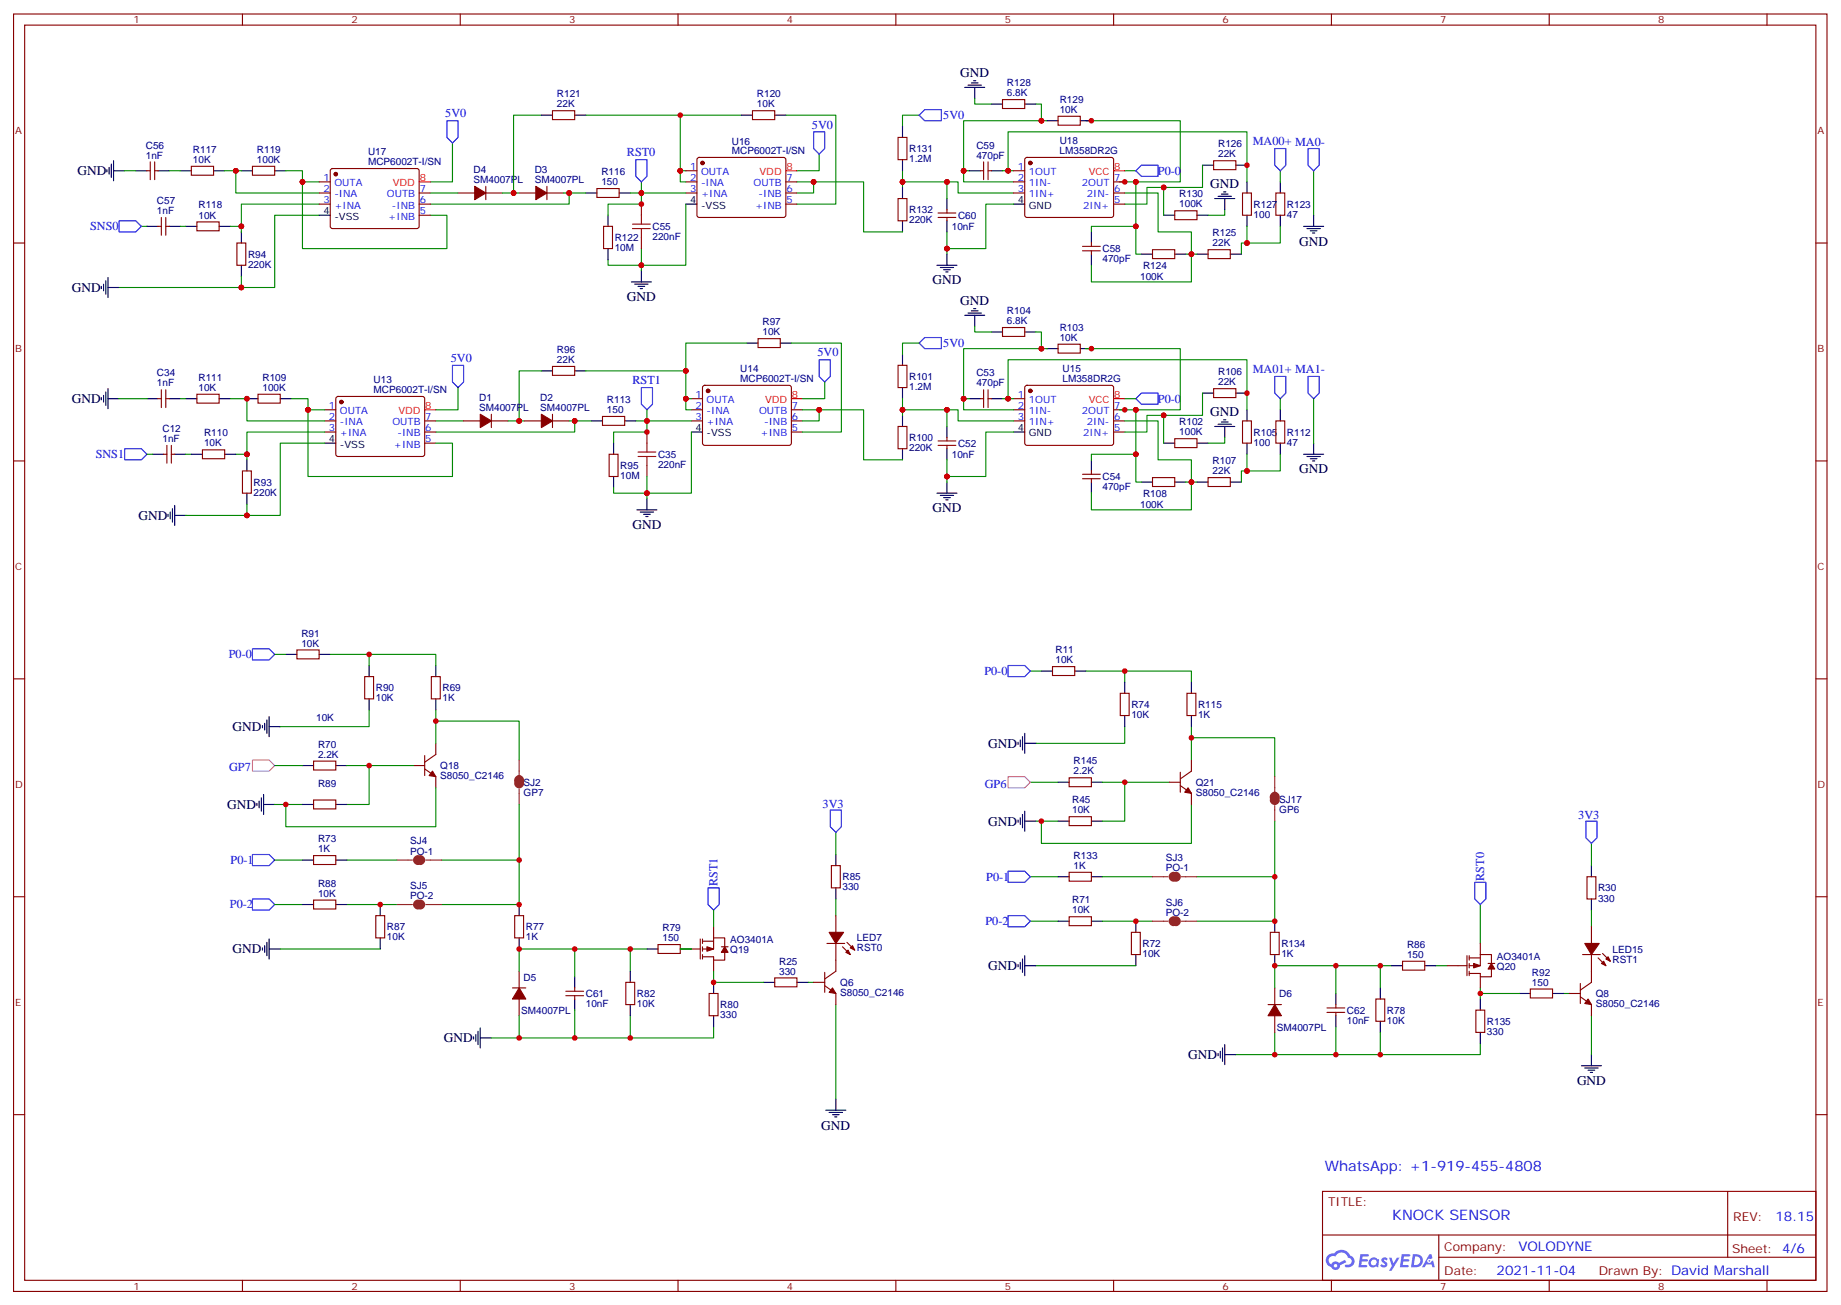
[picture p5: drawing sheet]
<svg xmlns="http://www.w3.org/2000/svg" width="584mm" height="414mm" viewBox="0 0 584 414" stroke-linecap="round" stroke-linejoin="round" font-family="sans-serif">
<g fill="none" stroke="#870000" stroke-width=".35">
<path d="M4.3 4.4h575.7v405.4h-575.7zM7.8 8h568.7v398.3h-568.7zM77 4.4v3.6M146.1 4.4v3.6M215.3 4.4v3.6M284.4 4.4v3.6M353.6 4.4v3.6M422.7 4.4v3.6M491.8 4.4v3.6M561 4.4v3.6M4.3 77.1h3.5M576.5 77.1h3.5"/>
<path d="M4.3 146.3h3.5M576.5 146.3h3.5M4.3 215.4h3.5M576.5 215.4h3.5M4.3 284.6h3.5M576.5 284.6h3.5M4.3 353.7h3.5M576.5 353.7h3.5M419.9 378h156.6v28.3h-156.6zM548.5 378.1v20.8M419.9 391.9h156.5M456.8 398.9h119.6"/>
<path d="M456.8 391.9v14.1M77 406.3v3.5M146.1 406.3v3.5M215.3 406.3v3.5M284.4 406.3v3.5M353.6 406.3v3.5M422.7 406.3v3.5M491.8 406.3v3.5M561 406.3v3.5"/>
</g>
<g fill="#5487ff">
<path d="M438.9 399.2a1.22 1.22 0 0 1 1.7 .3l-.4 .6a.47 .47 0 0 0-.4-.5 .47 .47 0 0 0-.5 .2l.2 .3a1.14 1.14 0 0 1 .8 1.7 1.14 1.14 0 0 1-1.9 0l-.2-.2 .4-.5 .8 .4a.29 .29 0 0 0 .3-.3 .29 .29 0 0 0-.3-.3 1.04 1.04 0 0 1-.5-1.7z"/>
<path d="M431.9 398h2.3l.4 .1-.2 .6h-1.8l-.1 .9h1.5l.3 .3-.4 .4h-1.5l-.2 1.1h1.7l.2 .4-.2 .3h-2.6z"/>
<path d="M445 398l2.7 .1-.1 .6h-1.9l-.1 .9h1.5l.4 .3-.4 .4h-1.6l-.2 1.1h1.8l.2 .4-.2 .3h-2.7z"/>
<path d="M453.8 398h.7l.3 1.2-.6 .3a.69 .69 0 0 0-1 .3 .69 .69 0 0 0 .4 1 .69 .69 0 0 0 .9-.6l.5-.3 .5 2.2h-.7l-.3-.9h-1.7l-.5 .9h-.9z"/>
<path d="M441 399h.8l.6 1.9 1.1-1.9h.8l-2.5 4.2h-.8l.9-1.5z"/>
<path d="M448.6 398l-.6 4.1h1.3a2.11 2.11 0 0 0 2.5-2.1 2.11 2.11 0 0 0-2.6-2zM449.3 398.7a1.43 1.43 0 0 1 1.6 1.6 1.43 1.43 0 0 1-2 1.1z"/>
<path d="M434.9 399.6a1.54 1.54 0 0 0-.1 2.1 1.54 1.54 0 0 0 2.1 .2l.7 .2 .2-2.3-.5-.3a1.49 1.49 0 0 0-2.4 .1zM435.1 400.6a.95 .95 0 0 1 1.9 0 .95 .95 0 0 1-1.9 0z"/>
<path d="M421.6 398.3a2.18 2.18 0 0 0 1 3.8 1.44 1.44 0 0 0 1.7 .9 1.44 1.44 0 0 0 1.1-1.5l2-1-.4-.7-1.9 .9a1.47 1.47 0 0 0-2.4 .5 1.39 1.39 0 0 1-.7-2 1.39 1.39 0 0 1 2-.5 2.12 2.12 0 0 1 2.2-1.3 2.12 2.12 0 0 1 1.8 1.7 1.14 1.14 0 0 1 1.1 1.4 1.14 1.14 0 0 1-1.6 .8 .43 .43 0 0 0-.5 .3 .43 .43 0 0 0 .4 .5 1.98 1.98 0 0 0 2.5-1.2 1.98 1.98 0 0 0-1.3-2.5 3.1 3.1 0 0 0-5.2-.7l-.9 .1zM423.5 401.6a.54 .54 0 0 1 1 0 .54 .54 0 0 1-1 0z"/>
<circle cx="453.8" cy="400.1" r=".26"/>
</g>
<g fill="none" stroke="#000" stroke-width=".35">
<path d="M171.9 36.5h3.5M182.5 36.5h3.5M235.4 36.5h3.5M246 36.5h3.5M306.3 27.7h6.3M307.3 27h4.3M308.4 26.3h2.1M309.1 25.6h.7M309.5 27.7v3.6M314.7 33h3.6M325.3 33h3.6M332.4 38.3h3.5"/>
<path d="M343 38.3h3.5M33.9 53.8v.7M34.6 53.1v2.1M35.3 52.1v4.2M36.1 54.2h3.5M36.1 51v6.4M43.1 54.2h3.5M50.2 54.2h3.5M57.2 54.2h3.5M67.8 54.2h3.5M76.6 54.2h3.6M87.2 54.2h3.5"/>
<path d="M286.5 40.1v3.5M286.5 50.7v3.5M286.5 59.5v3.5M307.7 54.2h3.5M314.7 54.2h3.6M381.8 52.4h3.5M392.4 52.4h3.5M395.9 57.7v3.5M406.5 57.7v3.5M46.6 71.8h3.6M53.7 71.8h3.5M59 71.8h3.5"/>
<path d="M69.6 71.8h3.5M76.6 73.6v3.5M101.3 68.3h3.5M186 61.2h3.5M193 68.3v3.5M193 78.9v3.5M196.6 61.2h3.5M217.7 64.8h3.6M286.5 70.1v3.5M300.6 63v3.5M300.6 70.1v3.5M321.8 64.8h3.5"/>
<path d="M346.5 73.6v3.5M369.4 68.3h3.6M380 68.3h3.5M385.7 63h6.3M386.7 62.3h4.2M387.8 61.6h2.1M388.5 60.9h.7M388.8 63v3.5M395.9 68.3v3.5M406.5 68.3v3.5M413.9 71.8h6.3M414.9 72.5h4.3"/>
<path d="M416 73.2h2.1M416.7 73.9h.7M417.1 68.3v3.5M32.2 90.9v.7M32.9 90.2v2.1M33.6 89.1v4.2M34.3 88.1v6.3M34.3 91.2h3.5M76.6 84.2v3.5M200.4 89.5h6.4M201.5 90.2h4.2M202.6 90.9h2.1"/>
<path d="M203.3 91.6h.7M203.6 85.9v3.6M297.5 84.2h6.3M298.5 84.9h4.3M299.6 85.6h2.1M300.3 86.3h.7M300.6 80.6v3.6M307.3 99.3h4.3M308.4 98.6h2.1M309.1 97.9h.7M346.5 80.6v3.6M362.4 80.6h3.5"/>
<path d="M373 80.6h3.5M380 80.6h3.5M390.6 80.6h3.5M171.9 117.7h3.5M182.5 117.7h3.5M237.1 108.9h3.6M247.7 108.9h3.5M286.5 112.4v3.5M306.3 100h6.3M309.5 100v3.6M314.7 105.3h3.6M325.3 105.3h3.6"/>
<path d="M332.4 110.6h3.5M343 110.6h3.5M32.2 126.2v.7M32.9 125.4v2.2M33.6 124.4v4.2M34.3 126.5h3.5M34.3 123.3v6.4M46.6 126.5h3.6M53.7 126.5h3.5M59 126.5h3.5M69.6 126.5h3.5M78.4 126.5h3.5"/>
<path d="M89 126.5h3.5M187.7 133.6h3.6M198.3 133.6h3.6M219.5 137.1h3.5M286.5 123v3.5M286.5 131.8v3.5M300.6 135.3v3.6M307.7 126.5h3.5M314.7 126.5h3.6M321.8 137.1h3.5M381.8 124.7h3.5M385.7 135.3h6.3"/>
<path d="M386.7 134.6h4.2M387.8 133.9h2.1M388.5 133.2h.7M388.8 135.3v3.6M392.4 124.7h3.5M395.9 130v3.6M406.5 130v3.6M48.4 144.1h3.5M55.5 144.1h3.5M60.7 144.1h3.6M71.3 144.1h3.6M78.4 145.9v3.5"/>
<path d="M78.4 156.5v3.5M103.1 140.6h3.5M194.8 140.6v3.5M194.8 151.2v3.5M205.4 158.3v3.5M286.5 142.4v3.5M297.5 156.5h6.3M298.5 157.2h4.3M299.6 157.9h2.1M300.3 158.6h.7M300.6 142.4v3.5M300.6 153v3.5"/>
<path d="M346.5 145.9v3.5M346.5 153v3.5M362.4 153h3.5M369.4 140.6h3.6M373 153h3.5M380 140.6h3.5M380 153h3.5M390.6 153h3.5M395.9 140.6v3.5M406.5 140.6v3.5M413.9 144.1h6.3M414.9 144.9h4.3"/>
<path d="M416 145.6h2.1M416.7 146.3h.7M417.1 140.6v3.5M53.3 163.2v.7M54 162.5v2.1M54.8 161.4v4.3M55.5 163.5h3.5M55.5 160.4v6.3M202.2 161.8h6.4M203.3 162.5h4.2M204.3 163.2h2.1M205 163.9h.7"/>
<path d="M90.7 207.6h3.6M101.3 207.6h3.5M117.2 211.2v3.5M138.4 211.2v3.5M330.6 212.9h3.6M341.2 212.9h3.5M357.1 216.5v3.5M378.2 216.5v3.5M83.3 230.2v.7M84 229.5v2.1M84.7 228.5v4.2M85.4 230.6h3.6"/>
<path d="M85.4 227.4v6.4M117.2 221.8v3.5M138.4 221.8v3.5M323.2 235.5v.7M323.9 234.8v2.1M324.6 233.8v4.2M325.3 232.7v6.3M325.3 235.9h3.6M357.1 227v3.6M378.2 227v3.6M81.6 254.9v.7M82.3 254.2v2.1"/>
<path d="M83 253.2v4.2M83.7 255.3h3.5M83.7 252.1v6.3M96 242.9h3.6M96 255.3h3.6M106.6 242.9h3.5M106.6 255.3h3.5M323.9 259.5v2.1M324.6 258.4v4.3M325.3 257.4v6.3M335.9 248.2h3.5M346.5 248.2h3.5"/>
<path d="M96 272.9h3.6M106.6 272.9h3.5M265.4 271.1v3.6M323.2 260.2v.7M325.3 260.6h3.6M335.9 260.6h3.5M335.9 278.2h3.5M346.5 260.6h3.5M346.5 278.2h3.5M505.2 274.7v3.5M84.7 299v4.2M85.4 298v6.3"/>
<path d="M96 287h3.6M106.6 287h3.5M120.7 287v3.5M120.7 297.6v3.5M164.8 287v3.5M164.8 297.6v3.5M265.4 281.7v3.6M335.9 292.3h3.5M346.5 292.3h3.5M360.6 292.3v3.5M404.7 292.3v3.5M505.2 285.3v3.5"/>
<path d="M83.3 300.8v.7M84 300.1v2.1M85.4 301.1h3.6M182.5 310v3.5M182.5 317v3.5M200.1 308.2v3.5M200.1 318.8v3.5M205.4 301.1h3.5M216 301.1h3.5M226.6 311.7v3.5M242.4 311.7h3.6M253 311.7h3.5"/>
<path d="M323.2 306.1v.7M323.9 305.4v2.1M324.6 304.3v4.2M325.3 306.4h3.6M325.3 303.2v6.4M360.6 302.9v3.5M404.7 302.9v3.5M424.1 315.2v3.6M438.2 313.5v3.5M441.7 306.4h3.6M452.3 306.4h3.6M470 317v3.5"/>
<path d="M482.3 315.2h3.5M492.9 315.2h3.5M150.4 329v.7M151.1 328.3v2.1M151.8 327.2v4.3M152.5 329.4h3.5M152.5 326.2v6.3M226.6 322.3v3.5M386.7 334.3v.7M387.4 333.6v2.1M388.1 332.5v4.3M388.8 331.5v6.3"/>
<path d="M388.8 334.6h3.6M424.1 322.3v3.5M438.2 324.1v3.5M470 327.6v3.5M502.1 338.2h6.3M503.1 338.9h4.3M504.2 339.6h2.1M505.2 334.6v3.6M262.2 352.3h6.3M263.2 353h4.3M264.3 353.7h2.1M265 354.4h.7"/>
<path d="M265.4 348.8v3.5M504.9 340.3h.7"/>
</g>
<g fill="none" stroke="#870000" stroke-width=".35">
<path d="M175.4 35.1h7.1v2.9h-7.1zM238.9 35.1h7.1v2.9h-7.1zM318.3 31.6h7v2.8h-7zM335.9 36.9h7.1v2.8h-7.1zM46.6 54.2h1.1M47.7 51.4v5.6M49.1 54.2h1.1M49.1 51.4v5.6M60.7 52.8h7.1v2.8h-7.1zM80.2 52.8h7v2.8h-7zM101.3 57.7h3.5M105.1 53.7l.5-.2h27l.5 .7-.1 17.9-.6 .4h-27.1l-.5-.7v-17.6z"/>
<path d="M154.2 59.1v4.3M173.6 59.1v4.3M189.5 59.8h7.1v2.9h-7.1zM217.7 54.2h3.6M217.7 57.7h3.6M221.5 50.2l.5-.2h27.1l.4 .7-.1 17.9-.6 .4-27.1-.1-.4-.6v-17.6zM249.5 57.7h3.5M285.1 43.6h2.8v7.1h-2.8zM311.2 54.2h1.1M312.3 51.4v5.6M313.7 51.4v5.6M313.7 54.2h1"/>
<path d="M321.8 54.2h3.5M321.8 57.7h3.5M325.6 50.2l.4-.2h27.1l.5 .7-.1 17.9-.7 .4-27-.1-.5-.6v-17.6zM353.6 57.7h3.5M385.3 51h7.1v2.8h-7.1zM50.2 71.8h1M51.2 69v5.6M52.6 69v5.6M52.6 71.8h1.1M62.5 70.4h7.1v2.8h-7.1zM75.2 77.1h2.8v7.1h-2.8zM101.3 61.2h3.5"/>
<path d="M101.3 64.8h3.5M133.1 61.2h3.5M133.1 64.8h3.5M133.1 68.3h3.5M145.4 61.2h5.3M154.2 61.2h5.3M164.8 61.2h5.3M173.6 61.2h5.3M191.6 71.8h2.9v7.1h-2.9zM203.6 64.8v3.5M203.6 75.4v3.5M217.7 61.2h3.6"/>
<path d="M249.5 61.2h3.5M249.5 64.8h3.5M285.1 63h2.8v7.1h-2.8zM297.8 69h5.7M297.8 67.6h5.7M300.6 66.5v1.1M300.6 69v1.1M321.8 61.2h3.5M343.7 79.6h5.6M343.7 78.2h5.6M346.5 77.1v1.1M346.5 79.6v1"/>
<path d="M353.6 61.2h3.5M353.6 64.8h3.5M365.9 79.2h7.1v2.9h-7.1zM373 66.9h7v2.8h-7zM383.5 79.2h7.1v2.9h-7.1zM394.5 61.2h2.8v7.1h-2.8zM405.1 61.2h2.8v7.1h-2.8zM175.4 116.3h7.1v2.8h-7.1zM240.7 107.5h7v2.8h-7zM285.1 115.9h2.8v7.1h-2.8zM318.3 103.9h7v2.9h-7zM335.9 109.2h7.1v2.8h-7.1z"/>
<path d="M50.2 126.5h1M51.2 123.7v5.6M52.6 123.7v5.6M52.6 126.5h1.1M62.5 125.1h7.1v2.8h-7.1zM81.9 125.1h7.1v2.8h-7.1zM103.1 130h3.5M103.1 133.6h3.5M103.1 137.1h3.5M106.8 126l.5-.2 27.1 .1 .4 .6v17.9l-.7 .5-27.1-.1-.4-.7v-17.6zM134.8 133.6h3.6M134.8 137.1h3.6"/>
<path d="M147.2 133.6h5.3M156 133.6h5.3M156 131.4v4.3M166.6 133.6h5.3M175.4 133.6h5.3M175.4 131.4v4.3M191.3 132.2h7v2.8h-7zM205.4 137.1v3.5M219.5 126.5h3.5M219.5 130h3.5M219.5 133.6h3.5M223.3 122.5l.4-.2h27.1l.4 .7v17.9l-.7 .4h-27l-.5-.7v-17.6z"/>
<path d="M251.2 130h3.6M251.2 133.6h3.6M251.2 137.1h3.6M285.1 135.3h2.8v7.1h-2.8zM297.8 139.9h5.7M300.6 138.9v1M311.2 126.5h1.1M312.3 123.7v5.6M313.7 126.5h1M313.7 123.7v5.6M321.8 126.5h3.5M321.8 130h3.5"/>
<path d="M321.8 133.6h3.5M325.6 122.5l.4-.2h27.1l.5 .7-.1 17.9-.7 .4h-27l-.5-.7v-17.6zM353.6 130h3.5M353.6 133.6h3.5M353.6 137.1h3.5M373 139.2h7v2.8h-7zM385.3 123.3h7.1v2.9h-7.1zM394.5 133.6h2.8v7h-2.8zM405.1 133.6h2.8v7h-2.8zM51.9 144.1h1.1M53 141.3v5.7M54.4 141.3v5.7"/>
<path d="M54.4 144.1h1.1M64.3 142.7h7v2.9h-7zM77 149.4h2.8v7.1h-2.8zM134.8 140.6h3.6M193.4 144.1h2.8v7.1h-2.8zM205.4 147.7v3.5M297.8 141.3h5.7M300.6 141.3v1.1M343.7 151.9h5.6M343.7 150.5h5.6M346.5 149.4v1.1M346.5 151.9v1.1"/>
<path d="M365.9 151.6h7.1v2.8h-7.1zM383.5 151.6h7.1v2.8h-7.1zM94.3 206.2h7v2.9h-7zM115.8 214.7h2.8v7.1h-2.8zM136.9 214.7h2.9v7.1h-2.9zM334.2 211.5h7v2.8h-7zM355.7 220h2.8v7h-2.8zM376.8 220h2.9v7h-2.9zM134.8 239.7v6.4M138.4 235.9v3.5l-3.6 2.5M99.6 241.5h7v2.8h-7zM99.6 253.9h7v2.8h-7z"/>
<path d="M131.3 242.9h3.5M134.8 244l3.6 2.5v3.5M339.4 246.8h7.1v2.8h-7.1zM339.4 259.2h7.1v2.8h-7.1zM371.2 248.2h3.5M374.7 249.3l3.5 2.4v3.6M374.7 245v6.4M378.2 241.2v3.5l-3.5 2.5M99.6 271.5h7v2.8h-7zM263.9 274.7h2.9v7h-2.9zM339.4 276.8h7.1v2.8h-7.1zM503.8 278.2h2.9v7.1h-2.9z"/>
<path d="M99.6 285.6h7v2.8h-7zM119.3 290.5h2.8v7.1h-2.8zM163.4 290.5h2.8v7.1h-2.8zM208.9 299.7h7.1v2.8h-7.1zM222.3 298v6.3M223 298.7h3.6M223 298v1.4M226.6 297.6h3.5v2.8M226.6 297.6v3.5h-3.6M226.6 294.1v3.5M262.5 299.4h5.7M265.4 290.5v5.3"/>
<path d="M265.4 299.4v8.8l-3.6 2.5M268.9 299l2.5 2.5M339.4 290.9h7.1v2.8h-7.1zM359.2 295.8h2.8v7.1h-2.8zM403.3 295.8h2.8v7.1h-2.8zM470 299.4v3.5M505.2 294.1v5.3M162.7 313.5h4.2M164.8 308.2v5.3M164.8 317v5.3M179.6 315.9h5.7M179.6 314.5h5.7"/>
<path d="M182.5 313.5v1M182.5 315.9v1.1M198.7 311.7h2.8v7.1h-2.8zM216 301.1h6.3M223 300.4v1.4M223 302.9v1.4M225.1 315.2h2.9v7.1h-2.9zM226.6 304.7v3.5M229 300.4h2.1M230.1 302.2v2.5h-3.5v-1.1h-3.6M246 310.3h7v2.8h-7zM258.3 311.7h3.5"/>
<path d="M261.8 312.8l3.6 2.4v3.6M261.8 308.5v6.4M267.5 300.4l2.4 2.5M402.6 318.8h4.2M404.7 313.5v5.3M421.3 319.8h5.6M424.1 318.8v1M436.8 317h2.8v7.1h-2.8zM445.3 305h7v2.8h-7zM459.4 306.4h6.3M465.7 303.2v6.4M466.4 304h3.6"/>
<path d="M466.4 303.2v1.5M466.4 305.7v1.4M466.4 308.2v1.4M470 302.9h3.5v2.8M470 302.9v3.5h-3.6M470 310v3.5M472.4 305.7h2.2M473.5 307.5v2.5h-3.5v-1.1h-3.6M485.8 313.8h7.1v2.9h-7.1zM498.2 315.2h3.5M501.7 316.3l3.5 2.5v3.5M501.7 312.1v6.3"/>
<path d="M502.4 302.9h5.7M505.2 302.9v8.8l-3.5 2.5M507.4 304l2.4 2.4M508.8 302.5l2.4 2.5M404.7 322.3v5.3M421.3 321.2h5.6M424.1 321.2v1.1M468.6 320.5h2.8v7.1h-2.8z"/>
</g>
<g fill="none" stroke="#008700" stroke-width=".35">
<path d="M171.9 36.5h-8.8v24.7M186 36.5h30v17.7M216 36.5h19.4M249.5 36.5h15.9v28.3h-12.4M291.8 36.5h-5.3v3.6M309.5 31.3v1.7h5.2M328.9 33h1.7v5.3h1.8M330.6 38.3h-24.7v15.9M344.7 38.3h30v19.4h-19.4M39.6 54.2h3.5M53.7 54.2h3.5M71.3 54.2h5.3"/>
<path d="M74.9 54.2v7h26.4M90.7 54.2h5.3v3.5h5.3M96 57.7v21.2h45.9v-10.6h-5.3M143.7 45.4v12.3h-7.1M203.6 57.7v3.5h14.1M217.7 54.2h-1.7v3.5h1.7M253 57.7h5.3v3.5h-5.3M258.3 57.7h15.9v15.9h12.3M260.1 48.9v5.3h-7.1M286.5 57.7h14.1v5.3M286.5 54.2v5.3M300.6 57.7h3.6v3.5h17.6"/>
<path d="M307.7 54.2h-1.8v3.5h15.9M318.3 54.2h3.5M320 54.2v-12.4h75.9v15.9M357.1 54.2h3.5M360.6 57.7v22.9h1.8M369.4 59.5h-5.3v5.3h-7M381.8 52.4v7.1h-12.4v8.8M406.5 54.2v3.5M417.1 54.2v14.1M44.9 71.8h1.7M57.2 71.8h1.8M73.1 71.8h3.5v1.8"/>
<path d="M101.3 68.3h-14.1v22.9h-10.6M101.3 64.8h-24.7v7M136.6 61.2h8.8M159.5 61.2h5.3M178.9 61.2h7.1M180.7 61.2v3.6h-44.1M200.1 61.2h3.5v3.6h-10.6v3.5M203.6 78.9v7M217.7 64.8v19.4h-24.7v-1.8M300.6 73.6v7M321.8 64.8h-8.8v14.1h-12.4M357.1 61.2h10.6v12.4h10.5v15.9h-31.7v-5.3"/>
<path d="M360.6 71.8h-14.1v1.8M388.8 66.5v1.8h-5.3M395.9 77.1h-1.8v3.5M395.9 71.8v5.3h10.6v-5.3M76.6 87.7v3.5h-38.8M376.5 80.6h3.5M171.9 117.7h-7.1v15.9M186 117.7h31.7v8.8M237.1 108.9h-19.4v8.8M251.2 108.9h15.9v28.2h-12.3M291.8 108.9h-5.3v3.5M309.5 103.6v1.7h5.2"/>
<path d="M328.9 105.3h1.7v5.3h1.8M330.6 110.6h-24.7v15.9M344.7 110.6h30v19.4h-19.4M37.8 126.5h8.8M57.2 126.5h1.8M73.1 126.5h5.3v7.1h24.7M92.5 126.5h5.3v3.5h5.3M97.8 130v21.2h45.9v-10.6h-5.3M103.1 137.1h-24.7v7M138.4 133.6h8.8M145.4 123v7h-7M161.3 133.6h5.3"/>
<path d="M180.7 133.6h7M182.5 133.6v3.5h-44.1M201.9 133.6h3.5v3.5h-10.6v3.5M205.4 130v3.6h14.1M219.5 137.1v19.4h-24.7v-1.8M219.5 126.5h-1.8v3.5h1.8M254.8 130h5.3v3.6h-5.3M260.1 130h14.1v15.9h12.3M261.8 121.2v5.3h-7M286.5 130h14.1v5.3M286.5 126.5v5.3M300.6 130h3.6v3.6h17.6"/>
<path d="M307.7 126.5h-1.8v3.5h15.9M318.3 126.5h3.5M320 126.5v-12.3h75.9v15.8M321.8 137.1h-8.8v14.1h-12.4M357.1 133.6h10.6v12.3h10.5v15.9h-31.7v-5.3M357.1 126.5h3.5M360.6 130v23h1.8M369.4 131.8h-5.3v5.3h-7M381.8 124.7v7.1h-12.4v8.8M388.8 138.9v1.7h-5.3M406.5 126.5v3.5M417.1 126.5v14.1"/>
<path d="M46.6 144.1h1.8M59 144.1h1.7M74.9 144.1h3.5v1.8M103.1 140.6h-14.1v22.9h-10.6M205.4 151.2v7.1M300.6 145.9v7.1M360.6 144.1h-14.1v1.8M376.5 153h3.5M395.9 144.1v5.3h10.6v-5.3M395.9 149.4h-1.8v3.6M78.4 160v3.5h-19.4M87.2 207.6h3.5"/>
<path d="M104.8 207.6h33.6v3.6M117.2 207.6v3.6M327.1 212.9h3.5M344.7 212.9h33.5v3.6M357.1 212.9v3.6M117.2 225.3v5.3h-28.2M138.4 228.8h26.4v12.4M138.4 225.3v10.6M357.1 230.6v5.3h-28.2M378.2 234.1h26.5v12.4M378.2 230.6v10.6M87.2 242.9h8.8"/>
<path d="M87.2 255.3h8.8M110.1 242.9h21.2M117.2 242.9v12.4h-7.1M138.4 250v12.3h-47.7v-7M164.8 255.3v17.6h-24.7M327.1 248.2h8.8M350 248.2h21.2M357.1 248.2v12.4h-7.1M378.2 255.3v12.3h-47.6v-7M87.2 272.9h8.8M110.1 272.9h15.9M164.8 272.9v14.1h-24.7"/>
<path d="M265.4 264.1v7M327.1 278.2h8.8M328.9 260.6h7M350 278.2h15.9M404.7 278.2v14.1h-24.7M404.7 260.6v17.6h-24.7M505.2 267.6v7.1M87.2 287h8.8M110.1 287h15.9M226.6 288.8v5.3M265.4 285.3v5.2M327.1 292.3h8.8"/>
<path d="M350 292.3h15.9M470 287v12.4M505.2 288.8v5.3M89 301.1h31.7M182.5 301.1v8.9M200.1 301.1v7.1M205.4 301.1h-40.6v7.1M216 301.1h3.5M226.6 308.2v3.5h15.8M256.5 311.7h1.8M265.4 318.8v30M328.9 306.4h31.7"/>
<path d="M424.1 306.4v8.8M438.2 306.4v7.1M441.7 306.4h-37v7.1M455.9 306.4h3.5M470 313.5v3.5M470 315.2h12.3M496.4 315.2h1.8M164.8 322.3v7.1M182.5 320.5v8.9M200.1 322.3v7.1M226.6 325.8v3.6h-70.6M404.7 327.6v7"/>
<path d="M424.1 325.8v8.8M438.2 327.6v7M470 331.1v3.5h-77.6M505.2 322.3v12.3"/>
</g>
<g fill="none" stroke="#00f" stroke-width=".35">
<path d="M141.9 38.3h3.5v5.3l-1.7 1.8-1.8-1.8zM291.8 36.5l1.8-1.7h5.3v3.5h-5.3zM201.9 50.7h3.5v5.3l-1.8 1.7-1.7-1.7zM258.3 41.8h3.5v5.3l-1.7 1.8-1.8-1.8zM360.6 54.2l1.8-1.8h5.3v3.6h-5.3zM404.7 47.1h3.5v5.3l-1.7 1.8-1.8-1.8zM415.3 47.1h3.5v5.3l-1.7 1.8-1.8-1.8zM37.8 70.1h5.3l1.8 1.7-1.8 1.8h-5.3zM143.7 115.9h3.5v5.3l-1.8 1.8-1.7-1.8zM260.1 114.2h3.5v5.3l-1.8 1.7-1.7-1.7zM291.8 108.9l1.8-1.8h5.3v3.5h-5.3zM404.7 119.5h3.5v5.2l-1.7 1.8-1.8-1.8z"/>
<path d="M415.3 119.5h3.5v5.2l-1.7 1.8-1.8-1.8zM203.6 123h3.6v5.3l-1.8 1.7-1.8-1.7zM362.4 124.7h5.3v3.6h-5.3l-1.8-1.8zM39.6 142.4h5.3l1.7 1.7-1.7 1.8h-5.3zM80.2 205.9h5.2l1.8 1.7-1.8 1.8h-5.2zM320 211.2h5.3l1.8 1.7-1.8 1.8h-5.3zM263.6 257h3.5v5.3l-1.7 1.8-1.8-1.8zM80.2 271.1h5.2l1.8 1.8-1.8 1.8h-5.2zM320 276.4h5.3l1.8 1.8-1.8 1.8h-5.3zM468.2 280h3.5v5.3l-1.7 1.7-1.8-1.7zM503.5 260.6h3.5v5.3l-1.8 1.7-1.7-1.7zM80.2 285.3h5.2l1.8 1.7-1.8 1.8h-5.2z"/>
<path d="M224.8 281.7h3.5v5.3l-1.7 1.8-1.8-1.8zM320 290.5h5.3l1.8 1.8-1.8 1.8h-5.3z"/>
</g>
<g fill="#870000" stroke="#870000" stroke-width=".35">
<path d="M152.5 131.4l3.5 2.2-3.5 2.1z"/>
<path d="M171.9 131.4l3.5 2.2-3.5 2.1z"/>
<path d="M170.1 59.1l3.5 2.1-3.5 2.2z"/>
<path d="M150.7 59.1l3.5 2.1-3.5 2.2z"/>
<path d="M137.3 244.7l1.1 1.8-2.2-.4z"/>
<path d="M164.8 313.5l2.1 3.5h-4.2z"/>
<path d="M224.4 300.4l2.2 .7-2.2 .7z"/>
<path d="M230.1 300.4l1 1.8h-2.1z"/>
<path d="M467.9 305.7l2.1 .7-2.1 .7z"/>
<path d="M473.5 305.7l1.1 1.8h-2.2z"/>
<path d="M404.7 318.8l2.1 3.5h-4.2z"/>
<path d="M377.2 250l1 1.7-2.1-.3z"/>
<path d="M508.4 305.7l.7-.7 .7 1.4z"/>
<path d="M509.8 304.3l.7-.7 .7 1.4z"/>
<path d="M503.1 299.4h4.6l-2.5 3.5z"/>
<path d="M504.2 317l1 1.8-2.1-.4z"/>
<path d="M268.5 302.2l.7-.7 .7 1.4z"/>
<path d="M269.9 300.8l.8-.7 .7 1.4z"/>
<path d="M263.2 295.8h4.6l-2.4 3.6z"/>
<path d="M264.3 313.5l1.1 1.7-2.2-.3z"/>
<circle cx="108.4" cy="127.6" r=".53"/>
<circle cx="224.8" cy="124" r=".53"/>
<circle cx="327.1" cy="124" r=".53"/>
<circle cx="223" cy="51.7" r=".53"/>
<circle cx="106.6" cy="55.2" r=".53"/>
<circle cx="327.1" cy="51.7" r=".53"/>
</g>
<path d="M133.1 57.7h3.5M249.5 54.2h3.5M353.6 54.2h3.5M134.8 130h3.6M251.2 126.5h3.6M353.6 126.5h3.5" fill="none" stroke="#f00" stroke-width=".35"/>
<path d="M200.8 72.5h5.6M200.8 71.1h5.6M203.6 68.3v2.8M203.6 72.5v2.9M202.6 144.9h5.6M202.6 143.4h5.6M205.4 140.6v2.8M205.4 144.9v2.8" fill="none" stroke="#a10000" stroke-width=".35"/>
<path d="M80.2 241.2h5.2l1.8 1.7-1.8 1.8h-5.2zM320 246.5h5.3l1.8 1.7-1.8 1.8h-5.3z" fill="none" stroke="#f0f" stroke-width=".35"/>
<path d="M164.1 247.9a.76 .76 0 0 1 .7-1.1 .76 .76 0 0 1 .7 1.1M164.1 248.6a.71 .71 0 0 0 .7 .7 .71 .71 0 0 0 .7-.7M404 253.2a.76 .76 0 0 1 .7-1.1 .76 .76 0 0 1 .7 1.1M404 253.9a.71 .71 0 0 0 .7 .7 .71 .71 0 0 0 .7-.7M132.7 272.2a.71 .71 0 0 0-.7 .7 .71 .71 0 0 0 .7 .7M133.4 272.2a.71 .71 0 0 1 .7 .7 .71 .71 0 0 1-.7 .7M372.6 277.5a.71 .71 0 0 0-.7 .7 .71 .71 0 0 0 .7 .7M373.3 277.5a.71 .71 0 0 1 .7 .7 .71 .71 0 0 1-.7 .7M132.7 286.3a.71 .71 0 0 0-.7 .7 .71 .71 0 0 0 .7 .7M133.4 286.3a.71 .71 0 0 1 .7 .7 .71 .71 0 0 1-.7 .7M372.6 291.6a.71 .71 0 0 0-.7 .7 .71 .71 0 0 0 .7 .7M373.3 291.6a.71 .71 0 0 1 .7 .7 .71 .71 0 0 1-.7 .7" fill="none" stroke="#8c2424" stroke-width="1.8"/>
<g fill="none" stroke="#8c2424" stroke-width=".35">
<path d="M164.8 241.2v4.9M164.8 246.8v2.5M164.8 250.3v5M404.7 246.5v4.9M404.7 252.1v2.5M404.7 255.6v5M126 272.9h5M135.2 272.9h4.9M365.9 278.2h4.9M375.1 278.2h4.9M126 287h5M135.2 287h4.9"/>
<path d="M365.9 292.3h4.9M375.1 292.3h4.9"/>
</g>
<g fill="#c00">
<circle cx="258.3" cy="57.7" r=".88"/>
<circle cx="260.1" cy="130" r=".88"/>
<circle cx="360.6" cy="71.8" r=".88"/>
<circle cx="369.4" cy="59.5" r=".88"/>
<circle cx="360.6" cy="57.7" r=".88"/>
<circle cx="330.6" cy="38.3" r=".88"/>
<circle cx="305.9" cy="54.2" r=".88"/>
<circle cx="286.5" cy="57.7" r=".88"/>
<circle cx="300.6" cy="57.7" r=".88"/>
<circle cx="300.6" cy="78.9" r=".88"/>
<circle cx="395.9" cy="77.1" r=".88"/>
<circle cx="378.2" cy="80.6" r=".88"/>
<circle cx="320" cy="54.2" r=".88"/>
<circle cx="216" cy="54.2" r=".88"/>
<circle cx="203.6" cy="84.2" r=".88"/>
<circle cx="76.6" cy="71.8" r=".88"/>
<circle cx="74.9" cy="54.2" r=".88"/>
<circle cx="76.6" cy="91.2" r=".88"/>
<circle cx="96" cy="57.7" r=".88"/>
<circle cx="180.7" cy="61.2" r=".88"/>
<circle cx="203.6" cy="61.2" r=".88"/>
<circle cx="163.1" cy="61.2" r=".88"/>
<circle cx="320" cy="126.5" r=".88"/>
<circle cx="378.2" cy="153" r=".88"/>
<circle cx="395.9" cy="149.4" r=".88"/>
<circle cx="300.6" cy="151.2" r=".88"/>
<circle cx="300.6" cy="130" r=".88"/>
<circle cx="217.7" cy="117.7" r=".88"/>
<circle cx="164.8" cy="133.6" r=".88"/>
<circle cx="205.4" cy="133.6" r=".88"/>
<circle cx="182.5" cy="133.6" r=".88"/>
<circle cx="97.8" cy="130" r=".88"/>
<circle cx="78.4" cy="163.5" r=".88"/>
<circle cx="78.4" cy="126.5" r=".88"/>
<circle cx="78.4" cy="144.1" r=".88"/>
<circle cx="205.4" cy="156.5" r=".88"/>
<circle cx="217.7" cy="126.5" r=".88"/>
<circle cx="286.5" cy="130" r=".88"/>
<circle cx="305.9" cy="126.5" r=".88"/>
<circle cx="330.6" cy="110.6" r=".88"/>
<circle cx="360.6" cy="130" r=".88"/>
<circle cx="369.4" cy="131.8" r=".88"/>
<circle cx="360.6" cy="144.1" r=".88"/>
<circle cx="216" cy="36.5" r=".88"/>
<circle cx="346.5" cy="110.6" r=".88"/>
<circle cx="205.4" cy="137.1" r=".88"/>
<circle cx="395.9" cy="124.7" r=".88"/>
<circle cx="203.6" cy="64.8" r=".88"/>
<circle cx="395.9" cy="52.4" r=".88"/>
<circle cx="346.5" cy="38.3" r=".88"/>
<circle cx="117.2" cy="207.6" r=".88"/>
<circle cx="117.2" cy="242.9" r=".88"/>
<circle cx="90.7" cy="255.3" r=".88"/>
<circle cx="138.4" cy="228.8" r=".88"/>
<circle cx="164.8" cy="272.9" r=".88"/>
<circle cx="164.8" cy="329.4" r=".88"/>
<circle cx="182.5" cy="329.4" r=".88"/>
<circle cx="200.1" cy="329.4" r=".88"/>
<circle cx="182.5" cy="301.1" r=".88"/>
<circle cx="164.8" cy="301.1" r=".88"/>
<circle cx="200.1" cy="301.1" r=".88"/>
<circle cx="438.2" cy="306.4" r=".88"/>
<circle cx="404.7" cy="306.4" r=".88"/>
<circle cx="424.1" cy="306.4" r=".88"/>
<circle cx="404.7" cy="278.2" r=".88"/>
<circle cx="378.2" cy="234.1" r=".88"/>
<circle cx="330.6" cy="260.6" r=".88"/>
<circle cx="357.1" cy="248.2" r=".88"/>
<circle cx="357.1" cy="212.9" r=".88"/>
<circle cx="438.2" cy="334.6" r=".88"/>
<circle cx="424.1" cy="334.6" r=".88"/>
<circle cx="404.7" cy="334.6" r=".88"/>
<circle cx="404.7" cy="292.3" r=".88"/>
<circle cx="164.8" cy="287" r=".88"/>
<circle cx="360.6" cy="292.3" r=".88"/>
<circle cx="120.7" cy="287" r=".88"/>
<circle cx="357.1" cy="57.7" r=".88"/>
<circle cx="357.1" cy="130" r=".88"/>
<circle cx="226.6" cy="311.7" r=".88"/>
<circle cx="470" cy="315.2" r=".88"/>
</g>
<g font-size="4.6" fill="#00f">
<text x="420.6" y="371.7">WhatsApp: +1-919-455-4808</text>
<text x="442" y="387.1">KNOCK SENSOR</text>
</g>
<g font-size="4.2">
<text x="304.9" y="24.5">GND</text>
<text x="24.6" y="55.6">GND</text>
<text x="384.2" y="59.8">GND</text>
<text x="412.5" y="77.9">GND</text>
<text x="22.8" y="92.6">GND</text>
<text x="199" y="95.5">GND</text>
<text x="296.1" y="90.2">GND</text>
<text x="304.9" y="96.8">GND</text>
<text x="22.8" y="127.9">GND</text>
<text x="384.2" y="132.1">GND</text>
<text x="412.5" y="150.2">GND</text>
<text x="44" y="165">GND</text>
<text x="200.8" y="167.9">GND</text>
<text x="296.1" y="162.5">GND</text>
<text x="73.9" y="232">GND</text>
<text x="313.7" y="237.3">GND</text>
<text x="72.1" y="256.7">GND</text>
<text x="313.7" y="262">GND</text>
<text x="73.9" y="302.5">GND</text>
<text x="313.7" y="307.8">GND</text>
<text x="140.9" y="330.8">GND</text>
<text x="377.2" y="336.1">GND</text>
<text x="500.7" y="344.2">GND</text>
<text x="260.7" y="358.5">GND</text>
</g>
<g font-size="4.2" fill="#00f">
<text x="563.7" y="387.3">18.15</text>
<text x="482.1" y="396.9">VOLODYNE</text>
<text x="475.1" y="404.7">2021-11-04</text>
</g>
<g font-size="3.9" fill="#00f">
<text x="141.4" y="37.2">5V0</text>
<text x="257.8" y="40.8">5V0</text>
<text x="299.5" y="37.8">5V0</text>
<text x="397.7" y="46.2">MA00+ MA0-</text>
<text x="199" y="49.6">RST0</text>
<text x="367.6" y="55.4">P0-0</text>
<text x="28.6" y="73.1">SNS0</text>
<text x="259.5" y="113.1">5V0</text>
<text x="299.5" y="110.1">5V0</text>
<text x="143.1" y="114.9">5V0</text>
<text x="397.7" y="118.5">MA01+ MA1-</text>
<text x="200.8" y="121.9">RST1</text>
<text x="367.6" y="127.7">P0-0</text>
<text x="30.4" y="145.5">SNS1</text>
<text x="72.6" y="208.9">P0-0</text>
<text x="312.5" y="214.2">P0-0</text>
<text x="72.8" y="244.7">GP7</text>
<text x="312.6" y="250">GP6</text>
<text x="261.2" y="256.5">3V3</text>
<text x="501.1" y="259.9">3V3</text>
<text x="73.2" y="274.1">P0-1</text>
<text x="227.8" y="281.2" transform="rotate(-90 227.8 281.2)">RST1</text>
<text x="313.1" y="279.4">P0-1</text>
<text x="471.2" y="279.4" transform="rotate(-90 471.2 279.4)">RST0</text>
<text x="73" y="288.3">P0-2</text>
<text x="312.9" y="293.5">P0-2</text>
</g>
<g font-size="3.9" fill="#800">
<text x="421.6" y="382.6">TITLE:</text>
<text x="550.3" y="387.3">REV:</text>
<text x="458.5" y="396.8">Company:</text>
<text x="549.9" y="397.4">Sheet: 4/6</text>
<text x="458.5" y="404.5">Date:</text>
<text x="507.6" y="404.6">Drawn By: David Marshall</text>
</g>
<g font-size="3.2" fill="#800">
<text x="42.4" y="7.4">1</text>
<text x="111.5" y="7.4">2</text>
<text x="180.7" y="7.4">3</text>
<text x="249.8" y="7.4">4</text>
<text x="319" y="7.4">5</text>
<text x="388.1" y="7.4">6</text>
<text x="457.3" y="7.4">7</text>
<text x="526.4" y="7.4">8</text>
<text x="4.8" y="42.5">A</text>
<text x="577" y="42.5">A</text>
<text x="4.8" y="111.7">B</text>
<text x="577" y="111.7">B</text>
<text x="4.8" y="180.8">C</text>
<text x="577" y="180.8">C</text>
<text x="4.8" y="250">D</text>
<text x="577" y="250">D</text>
<text x="4.8" y="319.1">E</text>
<text x="577" y="319.1">E</text>
<text x="42.4" y="409.3">1</text>
<text x="111.5" y="409.3">2</text>
<text x="180.7" y="409.3">3</text>
<text x="249.8" y="409.3">4</text>
<text x="319" y="409.3">5</text>
<text x="388.1" y="409.3">6</text>
<text x="457.3" y="409.3">7</text>
<text x="526.4" y="409.3">8</text>
</g>
<g font-size="3.2" fill="#000080">
<text x="319.7" y="27.3">R128</text>
<text x="176.8" y="34.1">22K</text>
<text x="176.8" y="30.9">R121</text>
<text x="240.3" y="34.1">10K</text>
<text x="240.3" y="30.9">R120</text>
<text x="319.7" y="30.6">6.8K</text>
<text x="336.4" y="35.8">10K</text>
<text x="336.4" y="32.7">R129</text>
<text x="46.3" y="47.1">C56</text>
<text x="232.3" y="46">U16</text>
<text x="310" y="47.1">C59</text>
<text x="336.4" y="45.7">U18</text>
<text x="386.7" y="46.7">R126</text>
<text x="46.3" y="50.3">1nF</text>
<text x="61.3" y="51.7">10K</text>
<text x="61.3" y="48.5">R117</text>
<text x="81.6" y="51.7">100K</text>
<text x="81.6" y="48.5">R119</text>
<text x="116.9" y="52.4">MCP6002T-I/SN</text>
<text x="116.9" y="49.2">U17</text>
<text x="232.3" y="48.9">MCP6002T-I/SN</text>
<text x="288.6" y="51.5">1.2M</text>
<text x="288.6" y="48.3">R131</text>
<text x="310" y="50.3">470pF</text>
<text x="336.4" y="48.9">LM358DR2G</text>
<text x="386.7" y="50">22K</text>
<text x="150.4" y="58.1">SM4007PL</text>
<text x="150.4" y="54.9">D4</text>
<text x="169.8" y="58.1">SM4007PL</text>
<text x="169.8" y="54.9">D3</text>
<text x="190.9" y="58.8">150</text>
<text x="190.9" y="55.6">R116</text>
<text x="49.8" y="64.8">C57</text>
<text x="374.4" y="65.8">100K</text>
<text x="374.4" y="62.6">R130</text>
<text x="398" y="65.9">R127</text>
<text x="408.6" y="65.9">R123</text>
<text x="49.8" y="67.9">1nF</text>
<text x="63" y="69.4">10K</text>
<text x="63" y="66.1">R118</text>
<text x="288.6" y="70.9">220K</text>
<text x="288.6" y="67.7">R132</text>
<text x="304.2" y="69.4">C60</text>
<text x="398" y="69.1">100</text>
<text x="408.6" y="69.1">47</text>
<text x="195.2" y="76.5">R122</text>
<text x="207.2" y="76.1">220nF</text>
<text x="207.2" y="73">C55</text>
<text x="302.2" y="73">10nF</text>
<text x="385" y="75">R125</text>
<text x="78.7" y="81.8">R94</text>
<text x="195.2" y="79.7">10M</text>
<text x="350" y="83.2">470pF</text>
<text x="350" y="80.1">C58</text>
<text x="385" y="78.2">22K</text>
<text x="78.7" y="85">220K</text>
<text x="362" y="88.9">100K</text>
<text x="362.9" y="85.4">R124</text>
<text x="319.7" y="99.6">R104</text>
<text x="242.1" y="106.4">10K</text>
<text x="242.1" y="103.2">R97</text>
<text x="319.7" y="102.9">6.8K</text>
<text x="336.4" y="105">R103</text>
<text x="176.8" y="112">R96</text>
<text x="336.4" y="108.2">10K</text>
<text x="49.8" y="119.5">C34</text>
<text x="176.8" y="115.2">22K</text>
<text x="235" y="118">U14</text>
<text x="310" y="119.5">C53</text>
<text x="337.3" y="118">U15</text>
<text x="386.7" y="119.1">R106</text>
<text x="49.8" y="122.6">1nF</text>
<text x="63" y="124">10K</text>
<text x="63" y="120.8">R111</text>
<text x="83.3" y="124">100K</text>
<text x="83.3" y="120.9">R109</text>
<text x="118.6" y="124.7">MCP6002T-I/SN</text>
<text x="118.6" y="121.5">U13</text>
<text x="235" y="121.2">MCP6002T-I/SN</text>
<text x="288.6" y="123.8">1.2M</text>
<text x="288.6" y="120.6">R101</text>
<text x="310" y="122.6">470pF</text>
<text x="337.3" y="121.2">LM358DR2G</text>
<text x="386.7" y="122.3">22K</text>
<text x="152.1" y="130.4">SM4007PL</text>
<text x="152.1" y="127.3">D1</text>
<text x="171.5" y="130.4">SM4007PL</text>
<text x="171.5" y="127.3">D2</text>
<text x="192.7" y="131.1">150</text>
<text x="192.7" y="127.9">R113</text>
<text x="51.6" y="137.1">C12</text>
<text x="374.4" y="134.9">R102</text>
<text x="51.6" y="140.3">1nF</text>
<text x="64.8" y="141.7">10K</text>
<text x="64.8" y="138.4">R110</text>
<text x="288.6" y="143.2">220K</text>
<text x="288.6" y="140">R100</text>
<text x="304.2" y="141.7">C52</text>
<text x="374.4" y="138.1">100K</text>
<text x="398" y="141.4">100</text>
<text x="398" y="138.2">R105</text>
<text x="408.6" y="141.4">47</text>
<text x="408.6" y="138.2">R112</text>
<text x="196.9" y="148.8">R95</text>
<text x="208.9" y="148.5">220nF</text>
<text x="208.9" y="145.3">C35</text>
<text x="302.2" y="145.3">10nF</text>
<text x="385" y="147.3">R107</text>
<text x="80.5" y="154.1">R93</text>
<text x="196.9" y="152">10M</text>
<text x="350" y="155.5">470pF</text>
<text x="350" y="152.4">C54</text>
<text x="385" y="150.5">22K</text>
<text x="80.5" y="157.3">220K</text>
<text x="362" y="161.2">100K</text>
<text x="362.9" y="157.7">R108</text>
<text x="95.7" y="202">R91</text>
<text x="95.7" y="205.2">10K</text>
<text x="335.1" y="207.1">R11</text>
<text x="335.1" y="210.5">10K</text>
<text x="119.3" y="219.3">R90</text>
<text x="140.5" y="219.4">R69</text>
<text x="119.3" y="222.5">10K</text>
<text x="140.5" y="222.6">1K</text>
<text x="359.2" y="227.8">10K</text>
<text x="359.2" y="224.6">R74</text>
<text x="380.4" y="227.9">1K</text>
<text x="380.4" y="224.7">R115</text>
<text x="100.4" y="228.8">10K</text>
<text x="101" y="237.2">R70</text>
<text x="101" y="240.5">2.2K</text>
<text x="139.8" y="244">Q18</text>
<text x="340.9" y="245.7">2.2K</text>
<text x="340.9" y="242.5">R145</text>
<text x="101" y="249.6">R89</text>
<text x="139.8" y="247.2">S8050_C2146</text>
<text x="166.2" y="249.4">SJ2</text>
<text x="379.7" y="249.3">Q21</text>
<text x="166.2" y="252.6">GP7</text>
<text x="340.4" y="254.7">R45</text>
<text x="379.7" y="252.4">S8050_C2146</text>
<text x="406.1" y="257.9">GP6</text>
<text x="406.1" y="254.6">SJ17</text>
<text x="340.4" y="258.1">10K</text>
<text x="101" y="267.2">R73</text>
<text x="130.2" y="267.9">SJ4</text>
<text x="101" y="270.4">1K</text>
<text x="130.2" y="271.1">PO-1</text>
<text x="340.9" y="275.7">1K</text>
<text x="340.9" y="272.5">R133</text>
<text x="370.1" y="273.2">SJ3</text>
<text x="101" y="281.4">R88</text>
<text x="267.5" y="279.3">R85</text>
<text x="370.1" y="276.4">PO-1</text>
<text x="101" y="284.6">10K</text>
<text x="130.2" y="285.3">PO-2</text>
<text x="130.2" y="282">SJ5</text>
<text x="267.5" y="282.5">330</text>
<text x="340.4" y="286.4">R71</text>
<text x="370.1" y="287.3">SJ6</text>
<text x="507.4" y="286.1">330</text>
<text x="507.4" y="282.9">R30</text>
<text x="340.4" y="289.8">10K</text>
<text x="370.1" y="290.5">PO-2</text>
<text x="122.8" y="298.4">10K</text>
<text x="122.8" y="295.2">R87</text>
<text x="166.9" y="298.4">1K</text>
<text x="166.9" y="295.2">R77</text>
<text x="210.3" y="298.7">150</text>
<text x="210.3" y="295.5">R79</text>
<text x="231.8" y="299.4">AO3401A</text>
<text x="272.1" y="298.7">LED7</text>
<text x="231.8" y="302.5">Q19</text>
<text x="272.1" y="301.8">RST0</text>
<text x="362.7" y="303.7">10K</text>
<text x="362.7" y="300.5">R72</text>
<text x="406.8" y="303.7">1K</text>
<text x="406.8" y="300.5">R134</text>
<text x="446.7" y="304">150</text>
<text x="446.7" y="300.8">R86</text>
<text x="475.3" y="304.7">AO3401A</text>
<text x="512" y="305.5">RST1</text>
<text x="512" y="302.3">LED15</text>
<text x="166.2" y="311.1">D5</text>
<text x="247.4" y="309.2">330</text>
<text x="247.4" y="306.1">R25</text>
<text x="475.3" y="307.8">Q20</text>
<text x="486.4" y="309.5">R92</text>
<text x="186" y="316.4">C61</text>
<text x="202.2" y="316.4">R82</text>
<text x="266.8" y="315.9">S8050_C2146</text>
<text x="266.8" y="312.8">Q6</text>
<text x="406.1" y="316.4">D6</text>
<text x="486.4" y="312.8">150</text>
<text x="506.7" y="316.4">Q8</text>
<text x="165.5" y="321.7">SM4007PL</text>
<text x="186" y="319.6">10nF</text>
<text x="202.2" y="319.6">10K</text>
<text x="228.7" y="323.1">330</text>
<text x="228.7" y="320">R80</text>
<text x="427.6" y="321.7">C62</text>
<text x="440.3" y="321.7">R78</text>
<text x="506.7" y="319.6">S8050_C2146</text>
<text x="405.4" y="327">SM4007PL</text>
<text x="427.6" y="324.9">10nF</text>
<text x="440.3" y="324.9">10K</text>
<text x="472.1" y="328.4">330</text>
<text x="472.1" y="325.2">R135</text>
</g>
<g font-size="3.2" fill="#00f">
<text x="219.1" y="53.8">1</text>
<text x="323.1" y="53.8">1</text>
<text x="102.7" y="57.4">1</text>
<text x="106.2" y="59.1">OUTA</text>
<text x="219.1" y="57.4">2</text>
<text x="222.6" y="55.6">OUTA</text>
<text x="222.6" y="59.1">-INA</text>
<text x="239.2" y="59.1">OUTB</text>
<text x="249.7" y="57.4">7</text>
<text x="323.1" y="57.4">2</text>
<text x="326.6" y="55.6">1OUT</text>
<text x="326.6" y="59.1">1IN-</text>
<text x="343.5" y="59.1">2OUT</text>
<text x="353.7" y="57.4">7</text>
<text x="102.7" y="60.9">2</text>
<text x="102.7" y="64.4">3</text>
<text x="106.2" y="62.7">-INA</text>
<text x="122.8" y="62.7">OUTB</text>
<text x="133.2" y="64.4">6</text>
<text x="133.2" y="60.9">7</text>
<text x="219.1" y="60.9">3</text>
<text x="222.6" y="62.7">+INA</text>
<text x="240.9" y="62.7">-INB</text>
<text x="249.7" y="64.4">5</text>
<text x="249.7" y="60.9">6</text>
<text x="323.1" y="60.9">3</text>
<text x="326.6" y="62.7">1IN+</text>
<text x="345.1" y="62.7">2IN-</text>
<text x="353.7" y="64.4">5</text>
<text x="353.7" y="60.9">6</text>
<text x="106.2" y="66.2">+INA</text>
<text x="123.3" y="69.7">+INB</text>
<text x="124.4" y="66.2">-INB</text>
<text x="133.2" y="67.9">5</text>
<text x="239.7" y="66.2">+INB</text>
<text x="343.9" y="66.2">2IN+</text>
<text x="104.4" y="129.7">1</text>
<text x="107.9" y="131.4">OUTA</text>
<text x="220.8" y="126.2">1</text>
<text x="220.8" y="129.7">2</text>
<text x="224.3" y="127.9">OUTA</text>
<text x="224.3" y="131.4">-INA</text>
<text x="241" y="131.4">OUTB</text>
<text x="251.4" y="129.7">7</text>
<text x="323.1" y="126.2">1</text>
<text x="323.1" y="129.7">2</text>
<text x="326.6" y="127.9">1OUT</text>
<text x="326.6" y="131.4">1IN-</text>
<text x="343.5" y="131.4">2OUT</text>
<text x="353.7" y="129.7">7</text>
<text x="104.4" y="133.2">2</text>
<text x="104.4" y="136.7">3</text>
<text x="107.9" y="135">-INA</text>
<text x="124.6" y="135">OUTB</text>
<text x="135" y="136.7">6</text>
<text x="135" y="133.2">7</text>
<text x="220.8" y="133.2">3</text>
<text x="224.3" y="135">+INA</text>
<text x="242.6" y="135">-INB</text>
<text x="251.4" y="136.7">5</text>
<text x="251.4" y="133.2">6</text>
<text x="323.1" y="133.2">3</text>
<text x="326.6" y="135">1IN+</text>
<text x="345.1" y="135">2IN-</text>
<text x="353.7" y="136.7">5</text>
<text x="353.7" y="133.2">6</text>
<text x="107.9" y="138.5">+INA</text>
<text x="125" y="142">+INB</text>
<text x="126.2" y="138.5">-INB</text>
<text x="135" y="140.3">5</text>
<text x="241.5" y="138.5">+INB</text>
<text x="343.9" y="138.5">2IN+</text>
</g>
<g font-size="3.2" fill="#f00">
<text x="249.7" y="53.8">8</text>
<text x="353.7" y="53.8">8</text>
<text x="124.7" y="59.1">VDD</text>
<text x="133.2" y="57.4">8</text>
<text x="241.1" y="55.6">VDD</text>
<text x="345.6" y="55.6">VCC</text>
<text x="126.5" y="131.4">VDD</text>
<text x="135" y="129.7">8</text>
<text x="242.9" y="127.9">VDD</text>
<text x="251.4" y="126.2">8</text>
<text x="345.6" y="127.9">VCC</text>
<text x="353.7" y="126.2">8</text>
</g>
<g font-size="3.2">
<text x="219.1" y="64.4">4</text>
<text x="323.1" y="64.4">4</text>
<text x="102.7" y="67.9">4</text>
<text x="106.2" y="69.7">-VSS</text>
<text x="222.6" y="66.2">-VSS</text>
<text x="326.6" y="66.2">GND</text>
<text x="220.8" y="136.7">4</text>
<text x="323.1" y="136.7">4</text>
<text x="104.4" y="140.3">4</text>
<text x="107.9" y="142">-VSS</text>
<text x="224.3" y="138.5">-VSS</text>
<text x="326.6" y="138.5">GND</text>
</g>
</svg>
